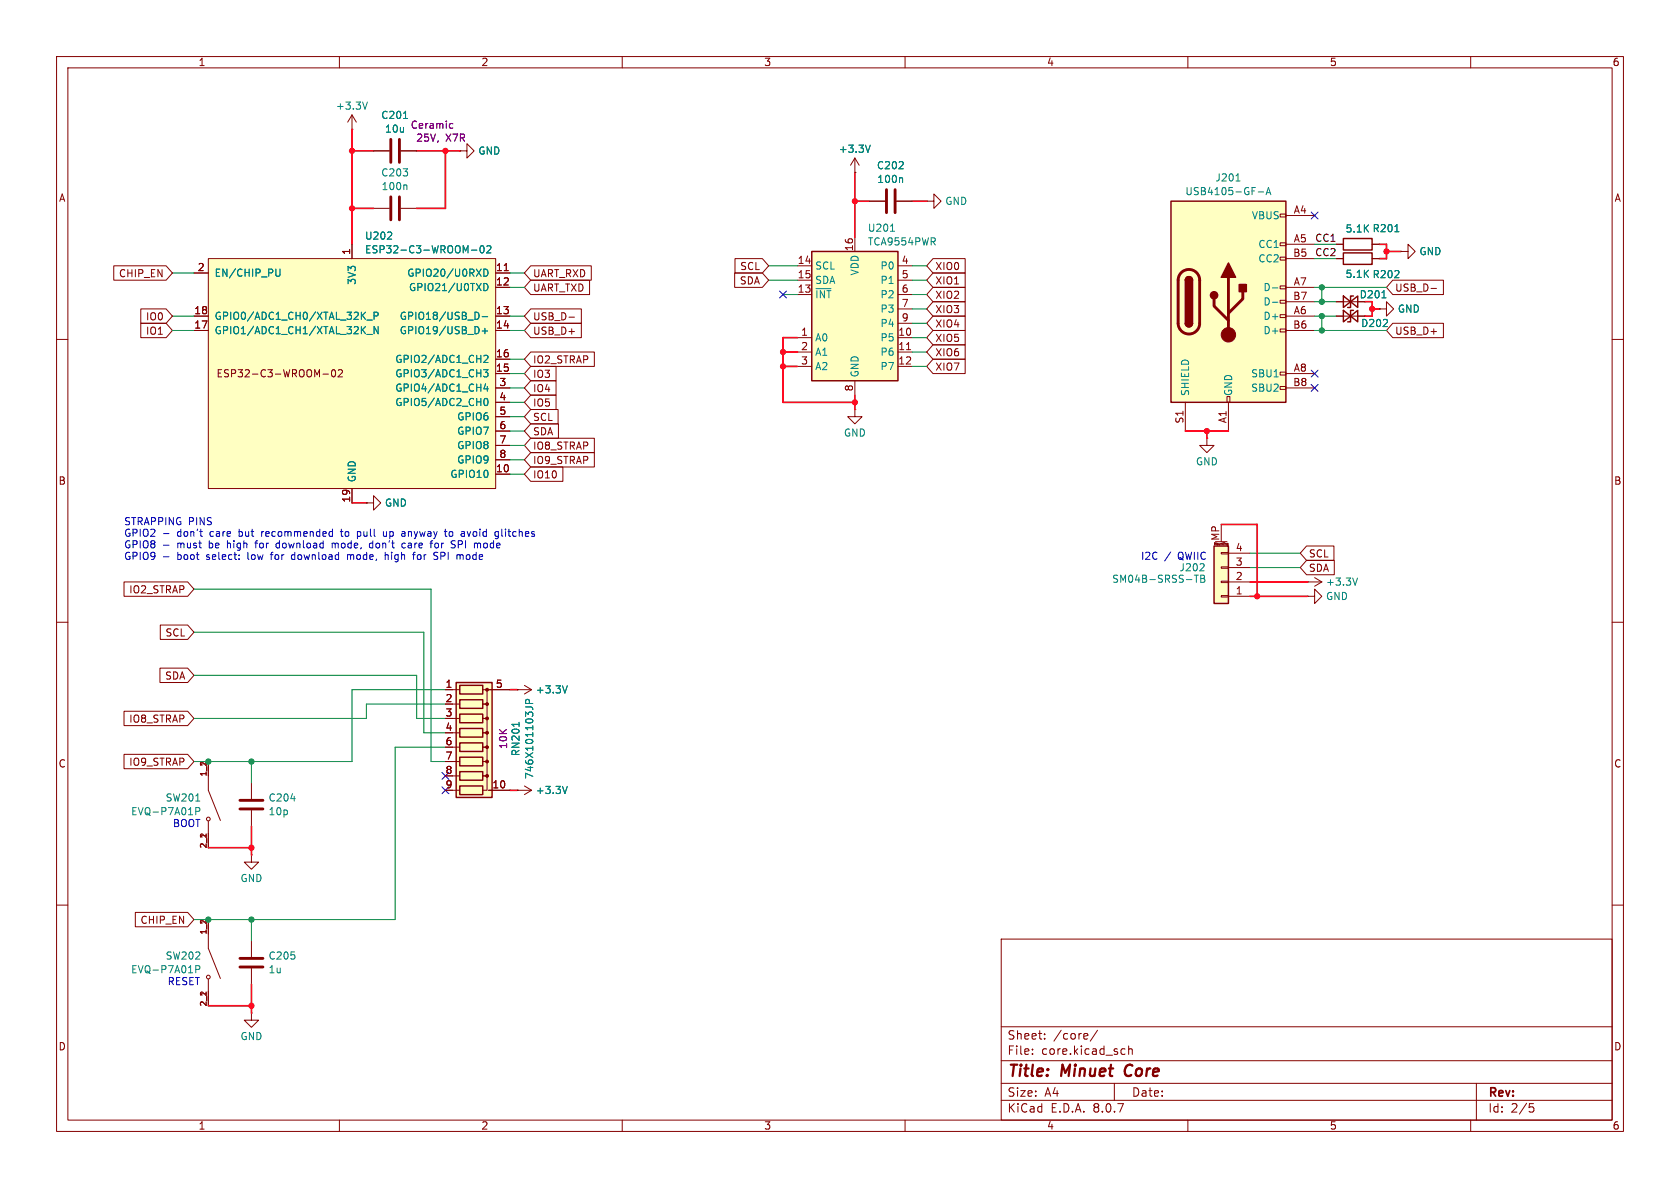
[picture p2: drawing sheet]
<svg xmlns="http://www.w3.org/2000/svg" width="297mm" height="210mm" viewBox="0 0 297 210" stroke-linecap="round" stroke-linejoin="round" font-family="sans-serif">
<g fill="none" stroke="#840000" stroke-width=".18">
<path d="M10 10h277v190h-277zM12 12h273v186h-273zM60 10v2M110 10v2M160 10v2M210 10v2M260 10v2M81.3 26.7h1.2v1.2l1.3-1.2-1.3-1.3v1.3M81.3 26.7h.1M151.1 30.5h.1M151.1 27.9l-.7 1.3M151.1 27.9v2.6"/>
<path d="M151.1 27.9l.8 1.3M243.8 54.6h1.3v-1.3l1.3 1.3-1.3 1.3v-1.3M243.8 54.6h.1M247.6 44.5h1.3v-1.3l1.3 1.3-1.3 1.2v-1.2M247.6 44.5h.1M10 60h2M151.1 72.4v1.3h1.3l-1.3 1.2-1.2-1.2h1.2M151.1 72.4h.1M213.4 77.5v1.2h1.2l-1.2 1.3-1.3-1.3h1.3M213.4 77.5h.1M285 60h2M10 110h2"/>
<path d="M231.1 102.9h.1M231.1 105.4h1.3v-1.3l1.3 1.3-1.3 1.3v-1.3M231.1 105.4h.1M231.1 102.9h2.6M232.4 102.1l1.3 .8M233.7 102.9l-1.3 .7M285 110h2M10 160h2M177 166h108v32h-108zM285 160h2M60 198v2M110 198v2"/>
<path d="M160 198v2M177 194.5h108M177 191.5h108M177 187.5h108M177 181.5h108M182.5 186.3v.1M182.5 185.5v.1M184.7 183.6v.1M184.7 182.8v.1M192.1 182.7l.2 .4-.7 .1M192.2 183.6l-.1 .1M194 182.1l-1.3 2"/>
<path d="M197 191.5v3M198.5 185.4l.4 .1M198.9 186.3l-.4 .1M199.5 185.5l.2-.1 .4 .1 .1 .9M199.5 184.9v1.5M210 198v2M260 198v2M261 191.5v6.5M270.4 195.1h.7M270.5 195.7h.4l.3 .3-.2 .5-.5 .1"/>
</g>
<path d="M199.1 188.5a1.27 1.27 0 0 0 0 1.6" fill="none" stroke="#840000" stroke-width=".4"/>
<path d="M153.9 25.7l-.5 1.2M240 102.2l-.4 1.2" fill="none" stroke="#008484" stroke-width=".18"/>
<path d="M214.6 96.5h2.6v10.2h-2.6z" fill="#ffffc2"/>
<g fill="none" stroke="#840000" stroke-width=".18">
<path d="M66 26.7h2.8M70.9 26.7h2.8M236.2 43.2h1.3M242.6 43.2h1.2M214.7 96.3v-.4l.1 .3 .2-.3v.4M214.9 95.8h2M215.9 97.7h1.3v.2h-1.3zM215.9 92.7v3.1M216.2 95.9v.4M216.4 95.9v.1M216.4 95.9h.1M216.9 96.3h.1"/>
<path d="M217.1 96.1v.3h-.2M217.1 96.3h-.1M217.1 96.1h-.2v.2M217.2 97.8h3.8M215.9 100.2h1.3v.3h-1.3zM215.9 102.7h1.3v.3h-1.3zM215.9 105.3h1.3v.2h-1.3zM217.2 105.4h3.8M217.2 102.9h3.8M217.2 100.3h3.8"/>
</g>
<path d="M237.5 42.2h5.1v2h-5.1zM214.6 96.5h2.6v10.2h-2.6z" fill="none" stroke="#840000" stroke-width=".25"/>
<path d="M71.3 20.9h.8M246.6 41h.7M212.9 99.9l-.1 .3-.7 .7h.8M211.5 101.7v1.2M212.3 101.7v1.2l.6-.1 .1-.3-.3-.2M212.3 102.3h.4M212.7 101.7l.2 .2-.2 .4" fill="none" stroke="#008484" stroke-width=".18"/>
<path d="M69.1 24.6v4.1M70.6 24.6v4.1" fill="none" stroke="#840000" stroke-width=".51"/>
<path d="M79.7 21.8l.4 .1M80.1 22.6l-.4 .1" fill="none" stroke="#840084" stroke-width=".18"/>
<path d="M143.5 44.5h15.2v22.8h-15.2z" fill="#ffffc2"/>
<path d="M143.5 44.5h15.2v22.8h-15.2zM237.5 44.7h5.1v2h-5.1zM237.5 54.9v2l2.5-2v2zM237.5 52.3v2.1l2.5-2.1v2.1zM239.3 54.9h-.5v2h-.5M239.3 52.3h-.5v2.1h-.5" fill="none" stroke="#840000" stroke-width=".25"/>
<g fill="none" stroke="#840000" stroke-width=".18">
<path d="M62.2 22.9h.1M62.2 20.3l.8 1.3M62.2 20.3v2.6M62.2 20.3l-.7 1.3M141 59.7h2.5M141 52.1h2.5M141 47h2.5M141 49.5h2.5M151.1 41.9v2.6M158.7 59.7h2.6M158.7 52.1h2.6M158.7 47h2.6"/>
<path d="M158.7 49.5h2.6M158.7 54.6h2.6M158.7 57.2h2.6M236.2 45.7h1.3M236.2 55.9h5.1M236.2 53.3h3.8M242.6 45.7h1.2M141 62.2h2.5M141 64.8h2.5M151.1 67.3v2.6M158.7 62.2h2.6M158.7 64.8h2.6"/>
<path d="M160.3 61.8h.7M36.8 162.6v5l2.2 5.4M36.8 173.1v4.7"/>
<circle cx="36.8" cy="172.7" r=".33"/>
</g>
<path d="M65 18l-.5 1.3M157.4 40.9h.8M244.3 52.6h.7M34.6 171.4l.6-.1 .1-.2v-.3l-.7-.1v1.3" fill="none" stroke="#008484" stroke-width=".18"/>
<path d="M80.6 120.7h6.4v20.3h-6.4z" fill="#ffffc2"/>
<path d="M80.6 120.7h6.4v20.3h-6.4zM81.3 121.2h4v1.5h-4zM81.3 123.7h4v1.5h-4zM81.3 126.2h4v1.6h-4zM81.3 128.8h4v1.5h-4zM81.3 131.3h4v1.5h-4zM81.3 133.9h4v1.5h-4zM81.3 136.4h4v1.5h-4zM81.3 138.9h4v1.6h-4z" fill="none" stroke="#840000" stroke-width=".25"/>
<g fill="#840000" stroke="#840000" stroke-width=".18">
<circle cx="86.1" cy="121.9" r=".25"/>
<circle cx="86.1" cy="124.5" r=".25"/>
<circle cx="86.1" cy="127" r=".25"/>
<circle cx="86.1" cy="129.5" r=".25"/>
<circle cx="86.1" cy="132.1" r=".25"/>
<circle cx="86.1" cy="134.6" r=".25"/>
<circle cx="86.1" cy="137.2" r=".25"/>
</g>
<g fill="none" stroke="#840000" stroke-width=".18">
<path d="M163.8 35.6h1.3v-1.3l1.3 1.3-1.3 1.2v-1.2M163.8 35.6h.1M36.8 134.6v5.1l2.2 5.3M78.7 121.9h2.6M80 124.5h1.3M80 127h1.3M80 129.5h1.3M80 132.1h1.3M80 134.6h1.3M80 137.2h1.3M80 139.7h1.3M85.3 121.9h.8v2.6h-.8h.8v2.5h-.8h.8v2.5h-.8h.8v2.6h-.8h.8v2.5h-.8h.8v2.6h-.8h.8v2.5h-.8"/>
<path d="M86.4 121.9h3.8M86.4 139.7h3.8M91.4 121.9h.1M91.4 139.7h.1M91.4 121.9h2.6M91.4 139.7h2.6M92.7 121.2l1.3 .7M92.7 138.9l1.3 .8M94 121.9l-1.3 .8M94 139.7l-1.3 .8M36.8 145.2v4.7"/>
<circle cx="36.8" cy="144.8" r=".33"/>
</g>
<path d="M91.8 127.7v.7M92.9 125h.9l.4 .3M93.6 124.4l-.1-.6-.2-.2-.3 .1-.1 .7h1.3M100.3 121.2l-.4 1.3M100.3 139l-.4 1.3M34.6 143.4h.6l.1-.2v-.3l-.7-.1v1.2M34.6 141.6h.7" fill="none" stroke="#008484" stroke-width=".18"/>
<path d="M36.8 45.7h50.8v40.7h-50.8z" fill="#ffffc2"/>
<g fill="none" stroke="#840000" stroke-width=".18">
<path d="M66 36.8h2.8M70.9 36.8h2.8M153.7 35.6h2.8M158.5 35.6h2.8M34.3 48.3h2.5M34.3 55.9h2.5M34.3 58.4h2.5M36.8 45.7h50.8v40.7h-50.8zM62.2 43.2v2.5M87.6 48.3h2.6M87.6 50.8h2.6M87.6 55.9h2.6"/>
<path d="M87.6 58.4h2.6M89.1 47.8h.8M57.1 66.1h1M58.7 65.5l.2-.2a.68 .68 0 0 1 .4 .7 .68 .68 0 0 1-.4 .6l-.2-.1-.1-.4zM59.8 65.5l.5-.2 .2 .4-.7 .9h.7M87.6 66h2.6M87.6 63.5h2.6M87.6 68.6h2.6M87.6 71.1h2.6M87.6 73.7h2.6M87.6 76.2h2.6M87.6 78.7h2.6"/>
<path d="M62.2 86.4v2.5M87.6 83.8h2.6M87.6 81.3h2.6"/>
</g>
<g fill="none" stroke="#008484" stroke-width=".18">
<path d="M71.8 32.7l.1 .2v.6M159.4 31.4l.2 .2v.7M49.5 47.6l-.1 1.1-.1 .1h-.4M64.9 59.1h.9M64.9 56.6h.9M66.1 55.9l.6-.1 .2-.2-.1-.3-.7-.1v1.3M66.9 57.7v1.3l-.8-1.3v1.3M68.5 42.3h.8M69.2 41.1v.5M83.3 44.2h1M84.5 55.3l.2 .4-.2 .7M85 43.6l.2-.2a.68 .68 0 0 1 .4 .7 .68 .68 0 0 1-.4 .6l-.2-.1-.1-.4z"/>
<path d="M85.2 56h1M85.2 58.5h1M85.5 47.6a.64 .64 0 0 1 .8 .6 .64 .64 0 0 1-.8 .6zM85.5 50.1a.64 .64 0 0 1 .8 .6 .64 .64 0 0 1-.8 .7zM85.7 58v1M86.1 43.6l.4-.2 .3 .4-.8 .9h.8M85.5 65.3h.8l-.5 .5 .4 .2v.5l-.2 .1-.5-.1M85.5 62.9l.5-.1 .3 .4-.8 .9h.8M85.7 70.6l.1-.2a.68 .68 0 0 1 .5 .7 .68 .68 0 0 1-.5 .6l-.1-.1-.2-.4zM85.8 67.8l-.3 .9h.8M86.2 68.3v.9"/>
</g>
<path d="M69.1 34.8v4.1M70.6 34.8v4.1M156.7 33.5v4.1M158.2 33.5v4.1" fill="none" stroke="#840000" stroke-width=".51"/>
<path d="M207 35.6h20.3v35.5h-20.3z" fill="#ffffc2"/>
<g fill="none" stroke="#840000" stroke-width=".18">
<path d="M66 26.7h2.8M70.9 26.7h2.8M81.3 26.7h.1M151.1 30.5h.1M153.7 35.6h2.8M158.5 35.6h2.8M226.3 37.8h1v.6h-1zM227.3 38.1h5.1M20.1 47h9.3l1.1 1.3-1.1 1.2h-9.3zM24.9 54.6h4.5l1.1 1.3-1.1 1.3h-4.5zM24.9 57.1h4.5l1.1 1.3-1.1 1.3h-4.5zM34.3 55.9h2.5"/>
<path d="M34.3 58.4h2.5M34.3 48.3h2.5M62.2 43.2v2.5M87.6 55.9h2.6M87.6 50.8h2.6M87.6 58.4h2.6M87.6 48.3h2.6M89.1 47.8h.8M93.8 54.6h9v2.6h-9l-1.1-1.3zM93.8 47h10.7v2.5h-10.7l-1.1-1.2zM93.8 57.1h9v2.6h-9l-1.1-1.3zM93.8 49.5h10.4v2.6h-10.4l-1.1-1.3z"/>
<path d="M100.6 56.1h1M129.9 48.3h4.9l1.1 1.2-1.1 1.3h-4.9zM129.9 45.7h4.9l1.1 1.3-1.1 1.3h-4.9zM164.9 58.4h5.7v2.6h-5.7l-1.1-1.3zM164.9 55.9h5.7v2.5h-5.7l-1.1-1.2zM164.9 45.7h5.7v2.6h-5.7l-1.1-1.3zM164.9 48.3h5.7v2.5h-5.7l-1.1-1.3zM164.9 53.3h5.7v2.6h-5.7l-1.1-1.3zM164.9 50.8h5.7v2.5h-5.7l-1.1-1.2zM226.3 58.2h1v.5h-1zM226.3 55.6h1v.5h-1zM226.3 53.1h1v.5h-1z"/>
<path d="M226.3 50.5h1v.6h-1zM226.3 45.5h1v.5h-1zM226.3 42.9h1v.5h-1zM227.3 43.2h5.1M227.3 55.9h5.1M227.3 50.8h5.1M227.3 45.7h5.1M227.3 58.4h5.1M227.3 53.3h5.1M236.2 43.2h1.3M236.2 55.9h1.3M236.2 45.7h1.3"/>
<path d="M236.2 53.3h1.3M240 55.9h1.3M242.6 43.2h1.2M242.6 45.7h1.2M243.8 54.6h.1M246.2 57.1h9v2.6h-9l-1.1-1.3zM246.2 49.5h9v2.6h-9l-1.1-1.3zM247.6 44.5h.1M253 51h1M87.6 66h2.6M87.6 68.6h2.6M87.6 63.5h2.6"/>
<path d="M87.6 71.1h2.6M87.6 73.7h2.6M87.6 76.2h2.6M87.6 78.7h2.6M93.8 67.3h4.5v2.6h-4.5l-1.1-1.3zM93.8 77.5h11.3v2.5h-11.3l-1.1-1.3zM93.8 64.8h4.5v2.5h-4.5l-1.1-1.3zM93.8 62.2h11.3v2.6h-11.3l-1.1-1.3zM93.8 74.9h4.9v2.6h-4.9l-1.1-1.3zM93.8 69.8h4.5v2.6h-4.5l-1.1-1.3zM93.8 72.4h4.9v2.5h-4.9l-1.1-1.2zM164.9 61h5.7v2.5h-5.7l-1.1-1.3z"/>
<path d="M164.9 63.5h5.7v2.5h-5.7l-1.1-1.2zM209.5 71.1v5.1M216.9 70.1h.5v1h-.5zM217.2 71.1v5.1M226.3 68.3h1v.5h-1zM226.3 65.8h1v.5h-1zM227.3 66h5.1M227.3 68.6h5.1M62.2 86.4v2.5M64.8 88.9h1.2v-1.3l1.3 1.3-1.3 1.3v-1.3M64.8 88.9h.1M87.6 83.8h2.6"/>
<path d="M87.6 81.3h2.6M93.8 80h11.3v2.6h-11.3l-1.1-1.3zM93.8 82.5h5.7v2.6h-5.7l-1.1-1.3zM231 96.5h4.8v2.6h-4.8l-1.1-1.3zM231 99.1h4.9v2.5h-4.9l-1.1-1.3zM21.9 102.9h11.3l1.1 1.2-1.1 1.3h-11.3zM28.3 118.1h4.9l1.1 1.3-1.1 1.3h-4.9zM28.3 110.5h4.9l1.1 1.3-1.1 1.2h-4.9zM21.9 125.7h11.3l1.1 1.3-1.1 1.3h-11.3zM21.9 133.3h11.3l1.1 1.3-1.1 1.3h-11.3zM44.4 138.4v2.8M78.7 121.9h1.3"/>
<path d="M86.4 121.9h3.8M86.4 139.7h3.8M91.4 121.9h.1M91.4 139.7h.1M44.4 151.1v1.3h-1.2l1.2 1.3 1.3-1.3h-1.3M44.4 151.1h.1M44.4 143.3v2.8M23.9 161.3h9.3l1.1 1.3-1.1 1.2h-9.3zM44.4 179.1v1.2h-1.2l1.2 1.3 1.3-1.3h-1.3M44.4 179.1h.1M44.4 166.4v2.8M44.4 171.2v2.8"/>
</g>
<path d="M207 35.6h20.3v35.5h-20.3zM209.5 57.2a.64 .64 0 0 0 .7 .6 .64 .64 0 0 0 .6-.6M209.5 49.5a.64 .64 0 0 1 .7-.6 .64 .64 0 0 1 .6 .6" fill="none" stroke="#840000" stroke-width=".25"/>
<path d="M208.8 48.2a1.9 1.9 0 0 1 2.1-.4 1.9 1.9 0 0 1 1.2 1.7v7.7a1.91 1.91 0 0 1-1.9 1.8 1.91 1.91 0 0 1-1.9-1.8v-7.8l.2-.7zM214.6 52.8v1.3l2.6 2.5M217.2 49v10.2M219.7 51.6v1.2l-2.5 2.6M42.4 143h4.1M42.4 141.5h4.1M42.4 170.9h4.1M42.4 169.4h4.1" fill="none" stroke="#840000" stroke-width=".51"/>
<g fill="#840000" stroke="#840000" stroke-width=".25">
<path d="M209.5 57.2h1.3a.64 .64 0 0 1-.6 .6 .64 .64 0 0 1-.7-.6z"/>
<path d="M209.5 49.5h1.3v7.7h-1.3z"/>
<path d="M209.7 49.1a.64 .64 0 0 1 .7-.2 .64 .64 0 0 1 .4 .6h-1.3z"/>
<path d="M217.2 46.5l1.2 2.5h-2.5z"/>
<path d="M219.1 50.3h1.2v1.3h-1.2z"/>
<circle cx="214.6" cy="52.2" r=".63"/>
</g>
<circle cx="217.2" cy="59.2" r="1.27" fill="#840000" stroke="#840000" stroke-width=".18"/>
<g fill="none" stroke="#008484" stroke-width=".18">
<path d="M71.3 20.9h.8M153.9 25.7l-.5 1.2M159.4 31.4l.2 .2v.7M218.5 32h.7M222.4 33.9h1M223.8 34.4l.4-1.3 .5 1.3M223.9 34.1h.6M49.5 47.6l-.1 1.1-.1 .1h-.4M64.9 59.1h.9M64.9 56.6h.9M66.1 55.9l.6-.1 .2-.2-.1-.3-.7-.1v1.3M66.9 57.7v1.3l-.8-1.3v1.3"/>
<path d="M68.5 42.3h.8M69.2 41.1v.5M83.3 44.2h1M84.5 55.3l.2 .4-.2 .7M85 43.6l.2-.2a.68 .68 0 0 1 .4 .7 .68 .68 0 0 1-.4 .6l-.2-.1-.1-.4zM85.2 56h1M85.2 58.5h1M85.5 47.6a.64 .64 0 0 1 .8 .6 .64 .64 0 0 1-.8 .6zM85.5 50.1a.64 .64 0 0 1 .8 .6 .64 .64 0 0 1-.8 .7zM85.7 58v1M86.1 43.6l.4-.2 .3 .4-.8 .9h.8M224.9 50.9h1"/>
<path d="M224.9 53.4h1M244.3 52.6h.7M246.6 41h.7M85.5 65.3h.8l-.5 .5 .4 .2v.5l-.2 .1-.5-.1M85.5 62.9l.5-.1 .3 .4-.8 .9h.8M85.7 70.6l.1-.2a.68 .68 0 0 1 .5 .7 .68 .68 0 0 1-.5 .6l-.1-.1-.2-.4zM85.8 67.8l-.3 .9h.8M86.2 68.3v.9M91.8 127.7v.7M92.9 125h.9l.4 .3M93.6 124.4l-.1-.6-.2-.2-.3 .1-.1 .7h1.3M100.3 121.2l-.4 1.3"/>
<path d="M100.3 139l-.4 1.3M51.4 141.2h.8"/>
</g>
<g fill="none" stroke="#0000c2" stroke-width=".18">
<path d="M28.9 94.3h1M28.9 96.4h1M28.9 98.4h1M45 96h.5M45.2 95.8v1.1M46.3 94v.8M46.5 94l-.2 .2M47.8 98.1h.5M47.9 97.8v1.1M49.3 96l-.4 .1-.1 .2 .1 .4 .4 .2M52 98.1h-.4l-.1 .2 .1 .5 .4 .1M58.7 94h.1"/>
<path d="M58.7 96.1l.4-.1 .2 .2M58.7 96v.9M58.8 93.5v1.3M58.8 94.8h-.1M60.2 94h.4M60.3 93.5v1.1l.3 .2M61.4 98.1v.8M61.5 98.1l-.1 .1M61.9 98.1l.1 .1M63.2 94h.4l.1 .1M63.7 94.7l-.1 .1h-.4M65.4 96.1v.6l.1 .2 .4-.1"/>
<path d="M65.9 95.6v1.3M67.8 94v.8h.3l.2-.1M68.1 98.2l.2-.1h.3v.8M68.1 97.6v1.3M68.3 94v.8M71.1 96.1v.6l.2 .2 .4-.1M71.3 96l.4 .1M71.4 94l.2 .1v.7M71.6 94.8h-.1M71.6 94.3h-.1M72.9 98.1h.5M74 98.1l-.2 .2v.4l.2 .2"/>
<path d="M76.9 96.1v.6l.4 .2M76.9 97.6l.5 .1M77.2 98.3l.2 .2-.2 .4M78.7 93.5v1.1M79.8 94h-.3l-.1 .2 .1 .5 .3 .1M81 95.6v1.3M81 96.3h.5M81.5 98.1l.4 .1v.7M82.6 94l.3 .8M88.7 93.5v1.1l.2 .2"/>
</g>
<g fill="none" stroke="#ff031a" stroke-width=".3">
<path d="M62.2 26.7h3.8M62.2 22.9v20.3M62.2 36.8h3.8M73.7 26.7h7.6M78.7 26.7v10.1h-5M151.1 30.5v11.4M151.1 35.6h2.6M161.3 35.6h2.5M141 59.7h-2.6v11.4h12.7M242.6 54.6h1.2M242.6 53.3v2.6h-1.3M243.8 43.2h1.3v2.5h-1.3"/>
<path d="M245.1 44.5h2.5M138.4 62.2h2.6M138.4 64.8h2.6M151.1 69.9v2.5M209.5 76.2h7.7M213.4 76.2v1.3M62.2 88.9h2.6M215.9 92.7h6.3v12.7M221 105.4h10.1M221 102.9h10.1M90.2 121.9h1.2M90.2 139.7h1.2"/>
<path d="M36.8 149.9h7.6M44.4 146.1v5M36.8 177.8h7.6M44.4 174v5.1"/>
</g>
<g fill="none" stroke="#008400" stroke-width=".18">
<path d="M30.5 48.3h3.8M30.5 58.4h3.8M30.5 55.9h3.8M90.2 48.3h2.5M90.2 58.4h2.5M90.2 55.9h2.5M90.2 50.8h2.5M135.9 49.5h5.1M135.9 47h5.1M138.4 52.1h2.6M161.3 49.5h2.5M161.3 52.1h2.5"/>
<path d="M161.3 47h2.5M161.3 54.6h2.5M161.3 57.2h2.5M161.3 59.7h2.5M232.4 58.4h12.7M232.4 55.9h3.8M232.4 50.8h12.7M232.4 43.2h3.8M232.4 45.7h3.8M232.4 53.3h3.8M233.7 50.8v2.5M233.7 55.9v2.5"/>
<path d="M90.2 66h2.5M90.2 63.5h2.5M90.2 76.2h2.5M90.2 73.7h2.5M90.2 78.7h2.5M90.2 68.6h2.5M90.2 71.1h2.5M161.3 64.8h2.5M161.3 62.2h2.5M90.2 81.3h2.5M90.2 83.8h2.5M221 97.8h8.9"/>
<path d="M34.3 119.4h39.4v7.6h5M34.3 104.1h41.9v30.5h2.5M34.3 111.8h40.6v17.7h3.8M221 100.3h8.9M44.4 134.6v3.8M78.7 121.9h-16.5v12.7h-27.9M78.7 132.1h-8.9v30.5h-35.5M78.7 124.5h-13.9v2.5h-30.5M44.4 162.6v3.8"/>
</g>
<path d="M231.8 37.5l1.2 1.2M233 37.5l-1.2 1.2M137.8 51.5l1.2 1.2M139 51.5l-1.2 1.2M231.8 65.4l1.2 1.2M231.8 68l1.2 1.2M233 65.4l-1.2 1.2M233 68l-1.2 1.2M78.1 139.1l1.2 1.2M78.1 136.6l1.2 1.2M79.3 139.1l-1.2 1.2M79.3 136.6l-1.2 1.2" fill="none" stroke="#000084" stroke-width=".18"/>
<path d="M79.7 21.8l.4 .1M80.1 22.6l-.4 .1" fill="none" stroke="#840084" stroke-width=".18"/>
<g fill="#008400" stroke="#008400" stroke-width=".18">
<circle cx="44.4" cy="134.6" r=".46"/>
<circle cx="233.7" cy="58.4" r=".46"/>
<circle cx="36.8" cy="162.6" r=".46"/>
<circle cx="44.4" cy="162.6" r=".46"/>
<circle cx="36.8" cy="134.6" r=".46"/>
<circle cx="233.7" cy="50.8" r=".46"/>
<circle cx="233.7" cy="55.9" r=".46"/>
<circle cx="233.7" cy="53.3" r=".46"/>
</g>
<g fill="#ff031a" stroke="#ff031a" stroke-width=".18">
<circle cx="78.7" cy="26.7" r=".46"/>
<circle cx="62.2" cy="36.8" r=".46"/>
<circle cx="62.2" cy="26.7" r=".46"/>
<circle cx="245.1" cy="44.5" r=".46"/>
<circle cx="242.6" cy="54.6" r=".46"/>
<circle cx="151.1" cy="71.1" r=".46"/>
<circle cx="151.1" cy="35.6" r=".46"/>
<circle cx="138.4" cy="62.2" r=".46"/>
<circle cx="138.4" cy="64.8" r=".46"/>
<circle cx="44.4" cy="149.9" r=".46"/>
<circle cx="44.4" cy="177.8" r=".46"/>
<circle cx="222.2" cy="105.4" r=".46"/>
<circle cx="213.4" cy="76.2" r=".46"/>
</g>
<g font-size="2.8" fill="#840000">
<text x="178" y="190.9">Title:</text>
<text x="187.7" y="190.9">Minuet</text>
<text x="199.7" y="190.9">Core</text>
</g>
<g font-size="2.1" fill="#840000">
<text x="178" y="184">Sheet:</text>
<text x="186.2" y="184">/core/</text>
<text x="178" y="186.7">File:</text>
<text x="184.1" y="186.7">core.kicad_sch</text>
<text x="178" y="196.9">KiCad</text>
<text x="178" y="194.1">Size:</text>
<text x="184.7" y="194.1">A4</text>
<text x="185.7" y="196.9">E.D.A.</text>
<text x="193.3" y="196.9">8.0.7</text>
<text x="200" y="194.1">Date:</text>
<text x="263" y="194.3">Rev:</text>
<text x="263" y="196.9">Id:</text>
<text x="267.1" y="196.9">2/5</text>
</g>
<g font-size="1.8" fill="#840000">
<text x="35" y="11.9">1</text>
<text x="85" y="11.9">2</text>
<text x="135" y="11.9">3</text>
<text x="185" y="11.9">4</text>
<text x="235" y="11.9">5</text>
<text x="285" y="11.9">6</text>
<text x="10.3" y="35.9">A</text>
<text x="285.3" y="35.9">A</text>
<text x="228.6" y="37.8">A4</text>
<text x="62" y="45.2" transform="rotate(-90 62 45.2)">1</text>
<text x="130.8" y="47.9">SCL</text>
<text x="140.9" y="46.7">14</text>
<text x="150.9" y="44.5" transform="rotate(-90 150.9 44.5)">16</text>
<text x="159.3" y="46.7">4</text>
<text x="165.3" y="47.9">XIO0</text>
<text x="228.5" y="45.5">B5</text>
<text x="228.6" y="42.9">A5</text>
<text x="20.9" y="49.2">CHIP_EN</text>
<text x="34.9" y="48">2</text>
<text x="87.6" y="48">11</text>
<text x="87.6" y="50.5">12</text>
<text x="94.1" y="49.2">UART_RXD</text>
<text x="94.1" y="51.8">UART_TXD</text>
<text x="130.7" y="50.5">SDA</text>
<text x="140.9" y="51.8">13</text>
<text x="140.9" y="49.3">15</text>
<text x="159.3" y="49.3">5</text>
<text x="159.3" y="51.8">6</text>
<text x="165.3" y="50.5">XIO1</text>
<text x="165.3" y="53">XIO2</text>
<text x="228.5" y="53.1">B7</text>
<text x="228.6" y="50.5">A7</text>
<text x="240.3" y="52.9">D201</text>
<text x="246.5" y="51.8">USB_D-</text>
<text x="25.7" y="56.8">IO0</text>
<text x="25.7" y="59.4">IO1</text>
<text x="34.2" y="58.2">17</text>
<text x="34.2" y="55.6">18</text>
<text x="87.6" y="55.6">13</text>
<text x="87.6" y="58.2">14</text>
<text x="94.1" y="56.8">USB_D-</text>
<text x="94.1" y="59.4">USB_D+</text>
<text x="141.5" y="59.4">1</text>
<text x="158.7" y="59.4">10</text>
<text x="159.3" y="54.4">7</text>
<text x="159.3" y="56.9">9</text>
<text x="165.3" y="58.1">XIO4</text>
<text x="165.3" y="55.6">XIO3</text>
<text x="228.5" y="58.2">B6</text>
<text x="228.6" y="55.6">A6</text>
<text x="246.5" y="59.4">USB_D+</text>
<text x="87.6" y="65.8">15</text>
<text x="87.6" y="63.2">16</text>
<text x="94.1" y="64.5">IO2_STRAP</text>
<text x="141.5" y="62">2</text>
<text x="141.5" y="64.5">3</text>
<text x="158.7" y="62">11</text>
<text x="158.7" y="64.5">12</text>
<text x="165.3" y="63.2">XIO6</text>
<text x="165.3" y="65.7">XIO7</text>
<text x="165.3" y="60.6">XIO5</text>
<text x="228.6" y="65.8">A8</text>
<text x="38.2" y="66.9">ESP32-C3-WROOM-02</text>
<text x="88.2" y="68.3">3</text>
<text x="88.2" y="70.9">4</text>
<text x="94.1" y="69.5">IO4</text>
<text x="94.1" y="67">IO3</text>
<text x="150.9" y="69.3" transform="rotate(-90 150.9 69.3)">8</text>
<text x="228.5" y="68.3">B8</text>
<text x="88.2" y="73.4">5</text>
<text x="88.2" y="75.9">6</text>
<text x="94.1" y="77.2">SDA</text>
<text x="94.1" y="72.1">IO5</text>
<text x="94.1" y="74.6">SCL</text>
<text x="209.3" y="75" transform="rotate(-90 209.3 75)">S1</text>
<text x="216.9" y="74.9" transform="rotate(-90 216.9 74.9)">A1</text>
<text x="87.6" y="83.6">10</text>
<text x="88.2" y="78.5">7</text>
<text x="88.2" y="81">8</text>
<text x="94.1" y="79.7">IO8_STRAP</text>
<text x="94.1" y="82.2">IO9_STRAP</text>
<text x="10.3" y="85.9">B</text>
<text x="62" y="88.9" transform="rotate(-90 62 88.9)">19</text>
<text x="94.1" y="84.8">IO10</text>
<text x="285.3" y="85.9">B</text>
<text x="215.6" y="95.7" transform="rotate(-90 215.6 95.7)">MP</text>
<text x="218.4" y="100.1">3</text>
<text x="218.4" y="97.5">4</text>
<text x="231.3" y="98.7">SCL</text>
<text x="231.3" y="101.3">SDA</text>
<text x="22.7" y="105.1">IO2_STRAP</text>
<text x="218.4" y="105.2">1</text>
<text x="218.4" y="102.6">2</text>
<text x="29.2" y="112.7">SCL</text>
<text x="29.1" y="120.3">SDA</text>
<text x="78.7" y="121.7">1</text>
<text x="78.7" y="124.2">2</text>
<text x="87.6" y="121.7">5</text>
<text x="22.7" y="128">IO8_STRAP</text>
<text x="78.7" y="126.7">3</text>
<text x="78.7" y="129.3">4</text>
<text x="78.7" y="131.8">6</text>
<text x="10.3" y="135.9">C</text>
<text x="22.7" y="135.6">IO9_STRAP</text>
<text x="78.7" y="134.4">7</text>
<text x="78.7" y="136.9">8</text>
<text x="285.3" y="135.9">C</text>
<text x="78.7" y="139.4">9</text>
<text x="87" y="139.4">10</text>
<text x="24.7" y="163.5">CHIP_EN</text>
<text x="10.3" y="185.9">D</text>
<text x="285.3" y="185.9">D</text>
<text x="35" y="199.9">1</text>
<text x="85" y="199.9">2</text>
<text x="135" y="199.9">3</text>
<text x="185" y="199.9">4</text>
<text x="235" y="199.9">5</text>
<text x="285" y="199.9">6</text>
</g>
<g font-size="1.8" fill="#008484">
<text x="59.3" y="19.6">+3.3V</text>
<text x="67.3" y="21.2">C201</text>
<text x="68" y="23.7">10u</text>
<text x="84.5" y="27.5">GND</text>
<text x="148.2" y="27.2">+3.3V</text>
<text x="67.3" y="31.4">C203</text>
<text x="67.4" y="33.8">100n</text>
<text x="154.9" y="30.1">C202</text>
<text x="155" y="32.5">100n</text>
<text x="209.4" y="34.7">USB4105-GF-A</text>
<text x="214.8" y="32.3">J201</text>
<text x="153.3" y="41.2">U201</text>
<text x="167" y="36.4">GND</text>
<text x="221.2" y="39">VBUS</text>
<text x="237.8" y="41.3">5.1K R201</text>
<text x="64.4" y="42.6">U202</text>
<text x="64.4" y="45">ESP32-C3-WROOM-02</text>
<text x="144" y="47.9">SCL</text>
<text x="153.3" y="43.6">TCA9554PWR</text>
<text x="155.6" y="47.9">P0</text>
<text x="222.4" y="44">CC1</text>
<text x="222.4" y="46.6">CC2</text>
<text x="250.8" y="45.3">GND</text>
<text x="37.8" y="49.1">EN/CHIP_PU</text>
<text x="63.1" y="50.4" transform="rotate(-90 63.1 50.4)">3V3</text>
<text x="71.9" y="49.1">GPIO20/U0RXD</text>
<text x="72.2" y="51.7">GPIO21/U0TXD</text>
<text x="144" y="52.9">~{INT}</text>
<text x="144" y="50.4">SDA</text>
<text x="152" y="48.8" transform="rotate(-90 152 48.8)">VDD</text>
<text x="155.6" y="50.4">P1</text>
<text x="155.6" y="52.9">P2</text>
<text x="223.3" y="51.7">D-</text>
<text x="237.8" y="49.3">5.1K R202</text>
<text x="37.8" y="59.3">GPIO1/ADC1_CH1/XTAL_32K_N</text>
<text x="37.8" y="56.7">GPIO0/ADC1_CH0/XTAL_32K_P</text>
<text x="70.6" y="56.7">GPIO18/USB_D-</text>
<text x="70.6" y="59.3">GPIO19/USB_D+</text>
<text x="155.6" y="55.5">P3</text>
<text x="155.6" y="58">P4</text>
<text x="223.3" y="56.7">D+</text>
<text x="223.3" y="59.3">D+</text>
<text x="223.3" y="54.2">D-</text>
<text x="240.5" y="58">D202</text>
<text x="247" y="55.5">GND</text>
<text x="69.8" y="64.4">GPIO2/ADC1_CH2</text>
<text x="144" y="60.6">A0</text>
<text x="144" y="63.1">A1</text>
<text x="144" y="65.6">A2</text>
<text x="155.6" y="60.6">P5</text>
<text x="155.6" y="63.1">P6</text>
<text x="155.6" y="65.6">P7</text>
<text x="69.8" y="66.9">GPIO3/ADC1_CH3</text>
<text x="69.8" y="69.4">GPIO4/ADC1_CH4</text>
<text x="69.8" y="72">GPIO5/ADC2_CH0</text>
<text x="152" y="66.8" transform="rotate(-90 152 66.8)">GND</text>
<text x="210.4" y="70.1" transform="rotate(-90 210.4 70.1)">SHIELD</text>
<text x="218" y="70.1" transform="rotate(-90 218 70.1)">GND</text>
<text x="221.1" y="66.9">SBU1</text>
<text x="221.1" y="69.4">SBU2</text>
<text x="80.7" y="74.5">GPIO6</text>
<text x="80.7" y="77.1">GPIO7</text>
<text x="149.1" y="77.4">GND</text>
<text x="80.7" y="79.6">GPIO8</text>
<text x="80.7" y="82.1">GPIO9</text>
<text x="211.3" y="82.5">GND</text>
<text x="63.1" y="85.3" transform="rotate(-90 63.1 85.3)">GND</text>
<text x="68" y="89.8">GND</text>
<text x="79.5" y="84.7">GPIO10</text>
<text x="208.4" y="101.2">J202</text>
<text x="196.5" y="103.2">SM04B-SRSS-TB</text>
<text x="234.3" y="106.3">GND</text>
<text x="234.3" y="103.7">+3.3V</text>
<text x="94.6" y="122.8">+3.3V</text>
<text x="92" y="133.8" transform="rotate(-90 92 133.8)">RN201</text>
<text x="94.5" y="137.8" transform="rotate(-90 94.5 137.8)">746X101103JP</text>
<text x="29.2" y="141.9">SW201</text>
<text x="47.4" y="141.9">C204</text>
<text x="94.6" y="140.6">+3.3V</text>
<text x="23.1" y="144.3">EVQ-P7A01P</text>
<text x="47.4" y="144.3">10p</text>
<text x="42.4" y="156.1">GND</text>
<text x="23.1" y="172.3">EVQ-P7A01P</text>
<text x="29.2" y="169.8">SW202</text>
<text x="47.4" y="169.8">C205</text>
<text x="47.4" y="172.3">1u</text>
<text x="42.4" y="184.1">GND</text>
</g>
<g font-size="1.8" fill="#840084">
<text x="72.5" y="23">Ceramic</text>
<text x="73.5" y="25.2">25V,</text>
<text x="78.8" y="25.2">X7R</text>
<text x="89.8" y="132.5" transform="rotate(-90 89.8 132.5)">10K</text>
</g>
<g font-size="1.8">
<text x="232.4" y="45.4">CC2</text>
<text x="232.4" y="42.8">CC1</text>
</g>
<g font-size="1.8" fill="#0000c2">
<text x="21.8" y="93.2">STRAPPING PINS</text>
<text x="21.8" y="95.2">GPIO2</text>
<text x="31.4" y="95.2">don't</text>
<text x="37.4" y="95.2">care</text>
<text x="42.7" y="95.2">but</text>
<text x="46.9" y="95.2">recommended</text>
<text x="61.2" y="95.2">to</text>
<text x="64.2" y="95.2">pull</text>
<text x="69" y="95.2">up</text>
<text x="72.5" y="95.2">anyway</text>
<text x="80.4" y="95.2">to</text>
<text x="83.4" y="95.2">avoid</text>
<text x="89.6" y="95.2">glitches</text>
<text x="21.8" y="97.3">GPIO8</text>
<text x="21.8" y="99.3">GPIO9</text>
<text x="31.4" y="97.3">must</text>
<text x="31.4" y="99.3">boot</text>
<text x="36.8" y="99.3">select:</text>
<text x="37.2" y="97.3">be</text>
<text x="40.6" y="97.3">high</text>
<text x="44.2" y="99.3">low</text>
<text x="45.8" y="97.3">for</text>
<text x="48.6" y="99.3">for</text>
<text x="49.7" y="97.3">download</text>
<text x="52.4" y="99.3">download</text>
<text x="59.7" y="97.3">mode,</text>
<text x="62.5" y="99.3">mode,</text>
<text x="66.6" y="97.3">don't</text>
<text x="69.3" y="99.3">high</text>
<text x="72.5" y="97.3">care</text>
<text x="74.5" y="99.3">for</text>
<text x="77.8" y="97.3">for</text>
<text x="78.4" y="99.3">SPI</text>
<text x="81.7" y="97.3">SPI</text>
<text x="82.6" y="99.3">mode</text>
<text x="85.9" y="97.3">mode</text>
<text x="201.6" y="99.2">I2C</text>
<text x="205.9" y="99.2">/</text>
<text x="208.4" y="99.2">QWIIC</text>
<text x="30.5" y="146.4">BOOT</text>
<text x="29.5" y="174.3">RESET</text>
</g>
<g font-size="1.4" fill="#840000">
<text x="36.6" y="137.4" transform="rotate(-90 36.6 137.4)">1_1</text>
<text x="36.6" y="135.8" transform="rotate(-90 36.6 135.8)">2</text>
<text x="36.6" y="148.5" transform="rotate(-90 36.6 148.5)">2</text>
<text x="36.6" y="150.1" transform="rotate(-90 36.6 150.1)">2_1</text>
<text x="36.6" y="165.3" transform="rotate(-90 36.6 165.3)">1_1</text>
<text x="36.6" y="163.7" transform="rotate(-90 36.6 163.7)">2</text>
<text x="36.6" y="178" transform="rotate(-90 36.6 178)">2_1</text>
<text x="36.6" y="176.4" transform="rotate(-90 36.6 176.4)">2</text>
</g>
<text font-size=".5" fill="#840000" x="214.4" y="96.6">Mounting</text>
</svg>
